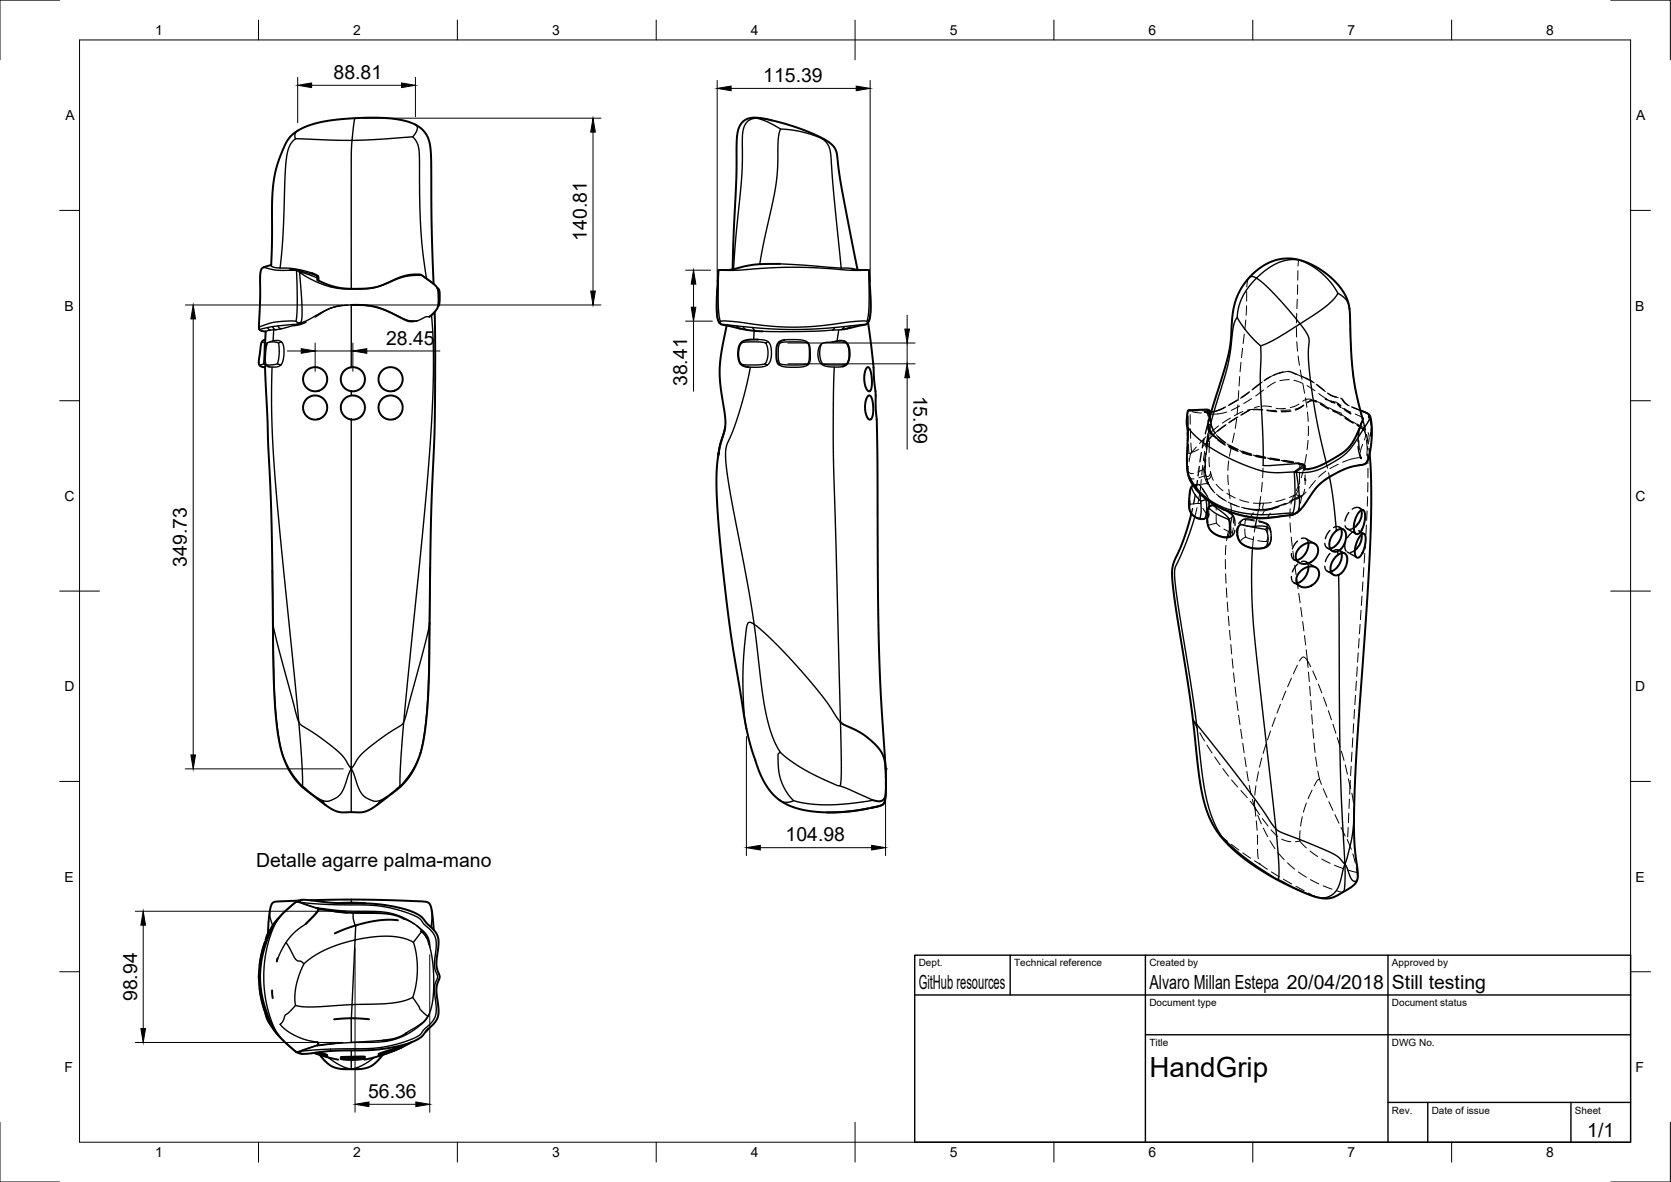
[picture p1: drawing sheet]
<svg xmlns="http://www.w3.org/2000/svg" width="420mm" height="297mm" viewBox="0 0 420 297" stroke-linecap="round" stroke-linejoin="round" font-family="sans-serif">
<!-- layer: Visible Narrow -->
<g fill="none" stroke="#000" stroke-width=".35">
<path d="M74.3 34.9l-.9 .8-.6 1.1-.8 3.3-.9 19.2-.7 8.1M74.3 34.9l14.2 .4M74.9 32.8l-.7 .9 .1 1.2M88.5 35.3l6.4-.3 8.9-.6 1 1.3 .4 1.2 .2 1.8 .2 12.3 .3 8.1 1.3 10.9M88.5 35.3l-.2 4.2v33.1M89.3 29.7l-.8 5.6M104.5 31.3l.4 .5v.7l-.4 .9-.7 1M189.5 29.6l.8 .1-1.4 .2-1 .7-.7 1.1-.4 1.5-.3 11.2-2.1 23.3M193.7 30.2l-3.4-.5 2.8 1 3.2 1.7 2.6 .2 2.6 .5 2.8 .8 2.4 1M196.3 32.4l-.4 1-.2 1.6-.2 7.5-.5 4.5-4 19.4M206.7 34.9h.4M206.7 34.9l1.5 1.5 .6 2 .8 9.8 1.9 19.2"/>
<path d="M66.3 67.2l3.1 .7h4.9l.2 .2M68.2 66.7l.6 .5 1.6 .2M70.4 67.4l3.8 .2 4.3 1M74.5 68.1l.7 .2M74.5 68.1l.2 8.3-.3 4.3 .5 .4h.6M74.5 67.9l.5 .1M75.2 68.3l-.2-.3 4.6 1.2 .2 .7M75.2 68.3l4.2 1.4 .4 .2 .1 .5-.1-.5M79.7 69.3l.3 .2M80.1 69.8l-.3 .1M83.4 77.4l-1.5 .7-2.7 1.6M83.9 77.2l-.5 .2"/>
<path d="M83.9 77.2l3.6-.5 5.8 .2 3.2 .9 5.8 2.6 2.6 .2M87.4 76.7l-3.5 .5M88.3 76.6v15.7M108.5 79.2l.4 6.4 .1 7.4-.2 7.9-.6 10-1.6 20-5.1 50.6-.6 .7-4.4 2.9-4.8 3.7-1.7 1.7-1.7 2.7M108.9 78.9l-.9 .7h-1l-2.1 1M109.1 71.4l-3-2.1-1.9-.1-3.3 .6-4.9 1.9-2.2 .6-3.2 .3h-4.8l-2.7-.5-2.7-.9-3.1-1.5-2.1-1.4 .8 9.5-.1 2.4-.4 .9 1.7-.6 4.1-2.2 2.1-.9M110 72.4h.1M180.3 72.9v5.8l.2 1.5 .4 .9M180.7 68.1l-.1 8 .2 2.8 .3 1.8-.2 .4M196.1 66.3l15.4 1.1M211.5 67.4l2.6 .1M218.4 67.9h-4.4l-8.7-.6-6.2-.1-6 .1-8 .6h-4.3l-.2 .2"/>
<path d="M218.5 67.9v.2M218.5 68.1v8.3l-.2 2.7-.3 1.6 .2 .4M218.8 72.9l.1 5.7-.3 1.6-.4 .9M311.1 79.8l-.6 .9-.4 1.4-.8 6.5-.7 3.8-4.5 15.3M314.1 69.8l.7-.3 1.1 .4 3-2.5 3-1.6 2.4-.5h2.2l2.8 1.2 2.9 2.1 2.5 2.5 1.7 2.6M326.7 65.3v.1M339.3 77.7l-.2-1.2-.4-.9-.7-.8-1.1-.8a.41 .41 0 0 0-.4-.2 .41 .41 0 0 0-.3 .3l-1.2 1.5-1.7 1.5-6.4 4.3M65.8 85.9l.7 .3-.2 5.2M66.3 91.4l-1.1 .3M66.3 91.4l.4 .2M66.7 91.6l-.1 .6M66.7 86.1l-.2 .1"/>
<path d="M66.7 91.1v.5M66.7 85.9v3.6M67.3 82.3l-2.1 .5M67.9 83l-1.1 .3M67.9 85.9l-.7 .3M67.9 85.9l1.7-.4 1.2 .4M67.9 85.9l1.3 .1 .8 .2 .2 2.7-.5 2.5M68.4 92.2l-.1 12.8 .7 13.5 1.5 16.7 4.5 44.8a2.21 2.21 0 0 0 .4 1.9l5 3.4 4.5 3.4 1.6 1.7 1.8 2.8v-87.8M68.8 82.9l-.1 2.8M69.4 82.9l-1.5 .1M69.4 82.9l-.7-.5a.5 .5 0 0 0-.9-.2h-.1a.28 .28 0 0 0-.3 .3 .28 .28 0 0 0 .2 .3l.3 .2M69.7 91.4l-1.2 .3h-1.6"/>
<path d="M69.7 91.4l.9 .3M69.9 81.9l-1.3 .2M70.6 91.7l-1 .5h-1.9M70.8 85.9l.5 1 .1 1.7-.2 1.9-.6 1.2M70.8 85.9l-.8 .3M70.9 82.6l-1.5 .3M74 81.8l-3.1 .8M74.4 80.7h-2.1l-3.4 .3-3.8 1.2M75.5 81.1l-1.1 .4-3.8 .3a.38 .38 0 0 0-.6 .2 .38 .38 0 0 0 .4 .5l.5 .1M76.9 80.9l-1.4 .2M88.3 98.3v1.1M104.9 80.6l-1 .2"/>
<path d="M180.9 81.1h.1M180.9 81.1l.6 .4 3.8 .4 .8 .7M181.1 80.7l3.8 .1 9.2 1.2 5.2 .2 5.5-.2 9.4-1.2 3.8-.1M185.3 81.9l1.5 .2M186.3 91.4l.8 .3h1.5h2.4l1.4-.3M186.5 86.2l.9-.2 1.7-.1 2.1 .1 1.3 .2M186.5 86l-.6 1.3-.2 1.5 .2 1.6 .5 1.2M186.8 82.1l.5 .5 .5 .3M186.8 82.1l2.4 .2 .5 .7 .7 .2M188.7 92.3l-1.2 5.3-1.5 5.4-1.5 4.7-1.8 4.3-.3 2.5 .3 3.4 .7 4.7 4.5 23.5 1.7 10.8 4.9 4.3 6.8 7.2 5.8 6.9 4.2 6.2M189.2 82.3l10.4 .5 10.3-.5M189.6 83.1l-.1 2.2"/>
<path d="M190.6 85.3l2.1 .3 .6 .5 .4 .6 .3 1.4-.1 1.7-.3 1.2-.6 .7M192.4 91.4l.6 .3M193 91.7l-1.7 .5h-3.2M193.2 85.9l-.5 .2a.3 .3 0 0 0-.2 .2 .3 .3 0 0 0 .3 .3l.3 1.3v1.2l-.3 1.4-.4 .9M195.7 91.5l.2 .2M195.9 85.9l.2 .3-.3 .9-.1 1.5v1.8l.4 1-.2 .3M196.1 86.2l1.2-.2 2.2-.1 2.3 .1 1.3 .2M196.1 91.4l3.1 .3h2.6l1.3-.3M197.2 85.4h4.1l1.2 .3 .7 .4M203.1 91.4l.1 .2M203.2 86.1l.3 1.4v2l-.1 1.2-.3 .7M203.2 86.1l.4 1.1 .2 2.3-.1 1.3-.5 .8"/>
<path d="M203.2 91.6l-1.1 .5-1.9 .2-2.8-.1-1.5-.5M206.5 86.5l-.3 1-.1 1.2 .1 1.3 .4 1.1a.25 .25 0 0 1 .2 .2 .25 .25 0 0 1-.2 .3M206.6 91.6l.8 .4 1.3 .2 3.2-.1M206.8 91.4l3.2 .3h2l.9-.3M209.3 85.9l2.4 .1 1.1 .2M209.4 83l-7.6 .3h-10M209.8 92.2l-.3 8.3 .1 14.5 1.7 66.5M210.9 82.9l-.4 2.8M211.5 82.9l.5-.4a.24 .24 0 0 0 .2-.4 .24 .24 0 0 0-.4 0l-1.9 .2-.5 .7M211.5 82.9l-2.1 .1M212.1 82.8l-.6 .1M212.3 85.7l-1.1-.1-3.7 .5-1.1 .5-.6 1.1-.1 1.6 .2 1.4 .7 .9"/>
<path d="M212.7 86l.6 1.2 .2 1.5-.1 1.7-.5 1M212.9 91.4l-.1 .2M213.8 81.9l-1.5 .2M218.2 81.1h.1M218.2 81.1l-.6 .4-3.8 .4-.8 .7M317 86.9l-.1 9.5 .7 13.9v6.7l8.9-.5M326.9 81.4l-5.8-6.8-4.4-4.2a.82 .82 0 0 0-.8-.4 .82 .82 0 0 0-.7 .7l-1.8 2.1-1.2 2.2-.8 2.4-.3 2.4 2.6 3.7 3.3 3.4M326.9 81.4l-6.2 3.8-3.7 1.7M326.9 81.4l1.6 2.2 .6 1.5-.1 5.3 .8 7.1 1.4 9 2.3 9.8M298.5 117.8l.3 1.2 .6 1.5 2.3 3 2.6 2.3 3.2 1.7 3.7 1.2 4.2 .6h3.1l6.5-.4M299.1 103.1l-.4 .2-.3 2.2 .2 1.3 .4 1 2.7 2.8 4.2 2.8 5.6 2.9 5.8 2 3.4 .5 4.7-.2M299.1 103.1h.1"/>
<path d="M301.3 103l-2.2 .1M303.9 105.8l-.1 .9 .3 1M304.1 107.7l1 1.7M304.1 103.2l.2 1.2M304.3 104h.1M325.7 118.4l-.3 .3M325.9 118.6l-.5 .1 .2 7-.2 2-.4 1.2 .5 .2 .4-.2M326.7 116.5l.5 .1M327.8 116.8v.1M328 117.4v.3M328 117.4l-2.1 1.2M328 117.4l.1 .4"/>
<path d="M328 117.4l-.2-.5-2 1.4 .1 .3M328 117.2v.2M334.3 119.9l.9 5.6 .8 7.9M342 103.1l2.1 1 .2 1.3-3.8 6-1.9 2.4-2.7 2-4.3 2.2-3.1 .7-1.5 .1-1.1-.2 .6 3.7 .2 3.8-.2 1.9-.6 .9M342.5 104.9l.3 .4-1 2.4M342.6 105.3l-.7 2.3M343.4 116.4l-1.7 .5M299.2 120.5l.5 1M299.6 122.4l-.1 .2M299.6 122.4l.7 1.6 1.6 2M299.7 121.4l1 1.5 1.4 1.5 3.4 2.5 4.1 1.8 4.7 1.1M299.7 129.3l1 .7 .9 .3"/>
<path d="M300 122l-.4 .4M300.4 129.9l-2.1 6.3-2.8 6.4-.2 1.2 .1 2 .9 6.9 4 24.8 2.6 21 .8 3.5 .9 3 1.2 2.9 1.3 2.2M301.6 130.3l1.1 .1M301.9 126l.1 2.6-.4 1.7M302.7 130.4h-.1M303.1 125.3l.3 1.3v1.8l-.3 1.5-.4 .5M303.2 125.5l-1.3 .5M304 127.7l-.4 .9v2.6M304 127.7l1.9 1.5 3 1.4M304.2 133.1l.9 .8 1.1 .6 1.4 .4h1.1M304.6 127l.7 .3 1.9 1.3 1.8 1.8 .4 1.1 .1 2-.1 1-.3 .5M304.6 127l-.5 .3-.1 .4"/>
<path d="M308.7 134.9l.4 .1M308.9 130.6l.2 1v1.5l-.1 1.2-.3 .6M309.1 130.5l-.2 .1M309.1 135h-.2M311.1 134.6v-1.8l.2-.5 .4-.4 2.6 .4h3.8l.9 .5 .5 .9 .1 1.7-.3 1.2M311.8 131.9l-.5 .9-.1 1.1 .2 1.3 .4 .9M312 136.3l1.1 .9 1.7 .5 1.8 .1 1.5-.3M314.2 130l.1-.2 2.6 .3M314.3 132.3l3.9 .8M314.9 137.8l-.2 8.9 .5 10.5 5.4 49.2a3 3 0 0 0 .5 2.2l1.3 .7 6.8 2.6 5.8 2.5 1.6 1.1 1.6 1.7-.9-15.5-.3-10.4-.4-46.8M316 130.2l-.4 2.1M316.9 130.1l-.1 .2"/>
<path d="M318.2 133.1l.5 1 .2 1.3-.3 1.3-.5 .8M318.4 137.5h-.3M318.6 132.5l-.4 .6M318.9 130l-2 .1M325.9 128.9l-1.1 .5-5.9 .6-.1 .2M326 128.9h-.1M326.2 128.8l-.3 .1M336.4 138.5v.9M68.5 143.5l.4 27.8 .3 6.7 .7 5.8 .8 4.6 1 2.8 1.8 3.2 2.5 3.1v-4.9l-.9-11.1-4.9-18.1-1.6-6.8M108.2 142.7l-.2 14.2v-.3M70.9 189.1v.1M76 197.5l2.3 2 2.5 1.6"/>
<path d="M88.3 193.2l.7 1.4 1.1 3.3 .7 1.4 1 1 1.8 .9 1 .2 1.3-.4 2.4-1.6 2.3-1.9 .1-6 .8-10 4.8-17.4 1.7-7.2-.4 18.4-.5 6.1-.7 5-.8 3-1.2 3-1.9 3-1.6 1.9-.3 .1M88.3 193.2v10.9M88.3 193.2l-.6 1.3-1.3 3.7-1 1.7-1.1 .7-1.6 .7h-.9l-1-.2 1 1.2M105.8 189.1v.1M187.7 183.1l-.5-2.9-.2-3.1-.2-9.2 .9-9.8 .3-1.4 .5-.3 1.1 .5 2 16.7 1.3 7.1 1.5 4.8 1.8 3.6-.5 .3-.1 .5 .1 3 .3 2.1 1.4 3.3 1 1.7 1.1 1.2M211.2 197.5l8.2 3.6-5.3 .8-5.3 .4-4.5-.2-4-.7a1.85 1.85 0 0 0-1.7 .1l-1.4 .1-1.1-.5M211.3 181.5l.2 12.2-.3 3.8-1.2-.3-7.2-3.5-3.8-2.4-2.8-2.2M300 181l4.1 4.9 7.9 10.2 4.5 6 4 5.9a1.65 1.65 0 0 1 .4 1.5l.7 8.1v2.3l-.2 1.1-.8-.3-2.7-1.8-4.6-3.2-3.6-2.9-2.6-2.7M95.8 201.1l-.9 1.2M307.1 210.1h-.2M338.2 217.2l1.7 3.9 .7 .4 .7-.4M338.2 217.2l-.1 5.2-.1 1.2-.3 .6"/>
<path d="M338.2 217.2l-1.4 5.1-1.1 1.9-1.1 .9-1.2 .5h-1.2l-1.7-.3M340.5 204.7l-.6 6-1.2 4.9-.5 1.6M67.9 228.6v1.7l.7 2.3M68.2 233.1l-1.9 4.5-1 4.9M71.9 236.9l2.5 4.2 .5 .4 .8 .1 .7 .6M71.9 236.9l-1.3 2.2-1 2.4M74.5 226.6h.1M74.5 226.6l-3.7 3.4-1.2 1.5-.9 1.7-1 2.9-.8 2.9-.4 3.2-.2 3.3 .2 3.2 .4 3.2 .8 3 1 2.9 .8 1.6 1.3 1.6 3.7 3.4M74.6 226.6l.4 .1M74.8 226.5l.4 .1M75.2 226.6l4.6 1.6 6.6 .7 8.2 .2 3.1 .3 3.3 1 3.2 1.8M75.2 226.6l-.2 .1 4.8 1.5"/>
<path d="M75.9 226.1l-.7 .5 5.8 .6 11.3 .2 3.7 .4 4.8 1.1 4.2 1.6 .7 .5 1 1.3 1.8 1.7 1 1.6 .2 2-.5 5.1 .8 2.8-.8 2.8 .5 5.1-.2 2-1 1.6-1.9 1.7-.9 1.2-.7 .6-4.3 1.6-4.8 1.1-3.6 .3-11.1 .2-6 .6 .7 .5M76.7 232.3l-2.7 2.1-2.1 2.5M76.9 232.2l-.2 .1M79.7 228.3l.3 .3-.3 .6-3 3.1M79.8 228.2l.4 .1-.2 .1M79.8 228.2l.2 .1M88.3 226.1v.8M88.4 226.9l.1 .1M88.8 229.4l.1 1.6 .5 1.6M89.4 232.6l-.1 3.6 4.5-.7 4.2-.2 3.5 .5 2.5 1 .7 3.3 .2 3.6-.3 3.7-.8 3.2M101.6 230.9l2.6 1.3M104.2 232.2l.6 .5"/>
<path d="M104.8 232.7l1.8 1.4 .8 1 .5 1.3 .2 1.5M104.8 232.7l1.2 1.1 1 1.5M107 235.3l-1.3-1.4 .1 .5-1.8 2.4M107 235.3l.2 .2M107.9 237.3l.2 .6M108.1 237.9l.8 4.5 .2 5.6-.4 4.3-1 2.9M108.6 228.9l-.2 4.1M321.4 221l4.9 2.5 4.2 1.8M330.5 225.3h.1M65.3 248.5l1 4.9 1.9 4.5M88.5 252.5l-.2 3.4v6.1M88.5 252.5l-10 .6-2.4-.1-1.8-.3-1.6 1.7-1 .7-.5 1.4-.5 .7a.33 .33 0 0 0-.2 .3 .33 .33 0 0 0 .3 .3l1.7 1.5 2.2 1.2 2.4 .9 2.7 .5"/>
<path d="M88.5 252.5l9.9-.4 2.9-.5 2.1-.7a.41 .41 0 0 1 .4-.2 .41 .41 0 0 1 .3 .4l1.6 2.5 1.9 1.8M88.5 252.5l.8-16.3-4 1.1-3.4 1.4-3.1 1.7-2.4 1.8-1.2 2.8-.7 2.7-.4 2.7 .2 2.3M107.6 255.4l-1.6 1.8-3.9 2.5M107.7 255.2l-1 1.5-2.2 1.9-2.1 1.3-2.6 1.1-1.9 .5-2 .3-7.6 .2M107.7 255.2l-.1 .2M74.5 264.4h.1M75 264.3l-.4 .1M75.2 264.3l-.4 .1M79.8 262.7l-4.8 1.6h.2M79.8 261.9l.2 .5-.3 .3M79.8 261.9h.1M80 262.6l-.2 .1"/>
<path d="M82.5 265.7l3.3 2.1 1.5 .6 1 .2v-2.2M84.1 262.3l-4.3 .4-4.6 1.6M84.1 262.3l-4.3 .4M85.7 268.6l2.6 .1M88.3 262l-4.2 .3M88.3 262h.1M88.3 266v.1M88.3 264v1.6M94.1 265.7l-3.1 2.1-1.6 .6-1.1 .2h2.6M96.4 261.4l-8.1 .6"/>
</g>
<!-- layer: Visible -->
<g fill="none" stroke="#000" stroke-width=".5">
<path d="M193.7 30.2l5.6 1.5 5.2 2 3.6 1.8 1.1 .9 .7 .9 .5 1.3 1.2 8.4 4 20.8M194 30.2l-3.4-.6-2.4 .2-.9 .4-.8 .6-.5 .9-.4 1.1-.4 2.7-.1 9.4-.9 22.8M68.2 66.7l.2-16.2 .4-4.9 .5-2.8 .9-2.8 1.5-3.7 1.1-1.7 1.4-1.3 2-1.2 2.4-.9 2.9-.7 3.8-.5 4.9-.3 4.6-.1 3.8 .2 3.9 .7 2.6 1.2 1.9 1.8 1 2.2 .4 4.2 .1 16.8 .5 14.7M68.2 66.6l-2.2 .8-.4 .5-.2 1.1-.3 13.4 .4 .6 1.3 .3-.1 2.6M72.9 67.9h1.6l1.1 .2M78.5 68.6l1.4 .8M79.7 69.3l.4 .3v.9M79.8 70.3l2.7 1.3 2.8 .7 2.5 .3 3.9-.1 3.5-.5 4.9-2.1 1.9-.6 1.9-.3h1.9l3.5 2.5 .5 .7 .3 .7 .2 2.5-.2 1.7-.7 1.2-1.4 1.3M79.9 70.4h.1M88.3 76.6l3.5 .1 2.9 .5 2.8 1 4.7 2.3 1.7 .3M109.3 78.4v27.2l-1 26.4-.4 36.7-.4 8.4-.7 6.7-.6 3.7-.9 2.9-1.1 2.7-1.6 2.5-2 2.2-5 3.9-2.4 1.7-1.7 .6-5.3 .2-1.8-.4-2.3-1.3-5.1-3.9-2.3-2.1-1.8-2.6-1.5-3.1-1-3.4-.9-6.2-.6-8.3-.7-43.7-1.6-37M110 72.4l.4 .4 .1 1v2.2l-.4 1"/>
<path d="M196.1 66.3l-6.2 .2-6.1 1.3-3.2 .1-.4 9.5 .2 2.4 .4 1.2 .8 .6 4.8 1 2.6 .5 2.8 .2M214.1 67.5l1.7 .3 2.7 .1 .4 9.8-.2 2.2-.5 1.2M66.7 85.4l-.7 .3-.3 .6-.6 4.7 .3 .9 1.2 .4M67.2 86.2l-.4 1.5-.1 3.2 .2 .8 .8 .5M76.9 80.9l-1.5 .6-1.4 .3M182.7 81.8l-1.3 6.9-.5 4.5 .2 3.4 1.2 7.7 .1 2.6-.3 1.5-1.1 3.6-.3 2M190.6 85.3l-2.2 .1-1.2 .2-.8 .5-.5 .9-.3 2 .3 1.9 .8 .9 1.4 .4M197.2 85.4l-1.3 .5-.6 1-.1 3.2 .5 1.4M212.3 85.7l.6 .5 .5 .8 .2 2.4-.5 1.9-.5 .5-.7 .3M218 92.4l.3-.1 .4 .4 .5 2v2.6l-.3 .7-.3 .3-.4-.1-.4-.6-.5-1.8 .1-2zM218.2 99.6l.4-.2 .4 .3 .5 2.1-.1 2.6-.2 .8-.4 .3-.4-.2-.4-.5-.5-1.8 .1-2zM218.2 81.1l-.6 .5-5.5 1.2"/>
<path d="M218.3 81.1l1.4 11.2 .7 13.1 .6 56.3 .4 11 1.3 20.8 .1 3.8M180.7 113.8l-.5 5.2 .1 6.8 .8 10.4 1.5 14.2 1.5 11 3.2 19.9 1.2 5.3 1.4 4.4M182.3 107.3l-1.2 4.6-.5 2.7M304 108.1l1.9 2M304.3 103.5l-.2-.4-.6-.2-4.7 .3-.4 2.7 .3 3.2M304.3 103.5v.8M304.5 103.5l-.2 .1M326.5 116.5l1.5 .5M327.2 116.6l.7 .3 .1 .3M341.9 107.5l-2 3.9-1 1.3-1.2 1-3.2 2-2.8 1.4-2.4 .7-1 .1-.3-.2M342 103.1l2.3 1.1 .3 .7 .2 1.2M342.6 105.3l-1.4-5.8-.9-4.5-.5-6.2-.4-10.9-.4-1.7-.6-1.7-1-1.8-1.6-1.8-1.7-1.7-2-1.4-2.2-1.3-2.2-.9-2-.5-2-.2-1.9 .2-1.7 .5-1.6 .7-1.6 1-1.6 1.3-1.6 1.6-1.2 1.6-1.1 1.9-.8 2.1-.5 2.3-.7 7.9-.5 3.2-5 16.6"/>
<path d="M344.2 104.8l.4 .8 .3 1v3.7l-.6 4-.4 1.4-.5 .7-.6 .3-2.6 .5-1.9 .6-2.6 1.3-2.7 1.6-2.2 2.1-3.6 5.1-1.6 1.2-.9 .3-5.9 .8-2.2 .1-2-.3-2.9-.6-2.7-.8-2.3-1.1-2-1.1-1.8-1.3-1.5-1.4-1.9-2.6-.9-2.2-.2-3.1 .2-7.2M344.4 114.1l.3 4.2 .1 5.6-.3 14.1-.9 15.4-2.4 34.1-.7 14.4v9.5l.9 9-.4 1.2-.9 1.1-3.5 2.1-1.6 .8-1.3 .2-1.6-.1-3.7-1.2-7-3.3-6.2-3.7-4.3-3.3-3.4-3.3-2.3-3.3-1.6-3.5-1.1-3.4-.8-4.6-2.3-19.3-3.8-24.2-.9-7.4v-1.9l.4-1.7 2.5-6.1 2-6.4M300 122l-.5 .5-.3 1-.3 3.1 .2 1.6 .5 .9 .9 .8 1 .5h1.1M304.6 127l-.7 .5-.3 .9v2.8l.4 1.5 .8 1 1.2 .8 1.5 .5h1.4M311.1 134.6l.4 1.1 .6 .8 .9 .6 1.4 .6 1.5 .2 1.6-.1 1-.4 .8-.8M326.8 137.6l.9-.7 1-.4 .9-.1 .8 .1 .6 .5 .4 .7v.9l-.2 .9-.7 1.1-1.1 .8-1.3 .3-1.1-.2-.9-.6-.3-1 .3-1.2zM329 136.4a4.3 4.3 0 0 1-2.9 4.4M335.6 133.8l1-.8h.9l.7 .5 .3 1.1-.3 1.5-.6 1.3-.8 .9-1.1 .4-.5-.2-.5-.3-.5-1.3 .4-1.6zM335.9 139.9l1.1-.8 .9-.1 .6 .5 .3 1.1-.3 1.4-.7 1.4-.9 .9-1 .3-.5-.1-.5-.4-.4-1.2 .4-1.6zM337.2 132.9a4.1 4.1 0 0 1-2.7 5M337.3 139a4.3 4.3 0 0 1-2.6 4.6M341.9 128.5l.6-.3 .5 .2 .2 .8v1.4l-.8 2.6-.6 .8-.6 .2-.4-.2-.3-.5-.1-1.6 .5-1.9z"/>
<path d="M342.2 134.4l.6-.3 .4 .3 .2 .9-.1 1.3-.9 2.6-.5 .7-.6 .2-.3-.2-.3-.5v-1.6l.6-1.9zM342.3 128.2a4.3 4.3 0 0 1-1.9 4.5M342.4 134.3a4.5 4.5 0 0 1-1.7 4M326.9 143.6l1.7-1.1 1-.2 .8 .1 .7 .3 .4 .6 .2 .8-.1 .8-.7 1.3-1 .9-1.4 .5-1.2-.1-.9-.6-.5-1 .2-1.1zM329 142.4a4.4 4.4 0 0 1-2.9 4.2M189.9 191l1.1 3 1.1 2.4 1.3 2 1.4 1.6 1.6 1.4 1.9 1 2.3 .8 2.6 .6 4 .3h4.7l4.5-.6 5.1-1.1 .7-.5 .4-1.1 .2-4.5M211.3 181.5l.9 .6 3.8 1.8 2 1.4 2.7 2.4 1.4 2.2 .4 1.5 .2 1.9v4.8l-.1 2-.4 .7-.7 .5-.8 .1-1.3-.3M218.3 203.2l-5.2 .8-5.2 .2M222.3 201.8l-.8 .6-2.5 .6M66.6 236.7l-.9 3-.5 3.1-.1 3.3 .3 3.2 .7 3.3 1.1 3.2 1.3 2.5 1.5 1.9M67.9 233.7l-.7 1.2-.4 1.3M70.2 230.6l-2 2.5"/>
<path d="M74.5 226.6h.1M74.6 226.6l.9-.4 1-.1 7 .8 11.8 .4 5.8 1 3.7 1.4 1.3 .8 1.3 1.6 1.6 1.5 1 1.7 .3 1.9-.6 5.3 .9 3-.9 3 .6 5.3-.3 1.9-.7 1.3-1.9 1.9-1.2 1.4-1.5 1.1-1.8 .7-2.2 .7-5.8 .9-11.2 .4-7.1 .7h-1.1l-.9-.4M74.6 226.6l-3.9 3.4-1.2 1.5-1 1.7-1.4 3.2-.9 3-.6 3-.2 3.1 .2 2.9 .5 2.8 .9 2.9 1.3 3.3 .9 1.8 1.1 1.4 4.3 3.8M74.8 226.5l-.3 .1M75.1 226.3l-5.6 .3-1 .3-.4 .9-.3 1.7-.4 5M78 226.2l14.7-.1 14.5 .6 .8 .4 .4 .9 .7 5.7M80 228.3v.4l-.3 .6-2.8 2.9M80.1 228.6l7.2 .7M83.3 228.9l4.5 .5 9.5 .2 2.3 .5 2 .8M85.3 227l3.4-.1 3.2 .1M100.1 231.3l-3.3-.1-3.9 .5-4.5 1.2-4.2 1.7M107.2 235.5l.7 1.8"/>
<path d="M65.1 244.7v1.6M66.8 254.7l.4 1.5 .9 1.4M68.4 248.9l.2 1.9M69.8 240.8l-.2 .8M92.8 256.1l-4.5-.2-4.3 .3M102.1 259.7l-1 .6-1.5 .6-3.2 .5M107.8 258.5l-.7 .7M74.5 264.4h.1M74.5 264.4h.3M79 264.6l3.1 1 3 .7M79.4 264.6l2.9 .9-3.2-.9M79.9 261.9l.2 .5-.1 .2"/>
<path d="M80.2 264.4l2.1 .7-2.8-.6M85.7 266.1l6.1-.1-3 .4zM85.7 265.7l6.1-.1-1.2 .3-2 .1h-1.8zM95.2 265.3l6-2.2-3.2 1.4zM95.2 264.9l6-2-3.3 1.4zM96.2 265.1l-1.5 1.8-1.5 1-1.6 .6-2.1 .2-3.5-.1-2.1-.4-1.6-1-1.9-2.1M103.4 261.9l-2.6 1.4-3.3 1.3-3.1 1.1-2.8 .6"/>
<circle cx="79.2" cy="95.3" r="3"/>
<circle cx="88.7" cy="95.3" r="3"/>
<circle cx="98.2" cy="95.3" r="3"/>
<circle cx="79.2" cy="102.4" r="3"/>
<circle cx="88.7" cy="102.4" r="3"/>
<circle cx="98.2" cy="102.4" r="3"/>
</g>
<circle cx="222.7" cy="193.2" r=".25" fill="#000"/>
<!-- layer: Hidden Narrow -->
<g fill="none" stroke="#000" stroke-width=".25">
<path d="M313.4 76.9l-.1 2.3M313.5 73.3v2.4M314.1 69.8l-.4 .8-.2 1.5M326 78.7v2.4M326.2 75.2l-.1 2.4M326.3 71.6l-.1 2.4M326.3 68v2.4M326.7 65.3l-.3 1.5M339.4 78.8l.1 2.4M311.5 98.2l-.2 2.4M311.7 94.6l-.1 2.4M312 91.1l-.2 2.3"/>
<path d="M312.4 87.5l-.2 2.4M312.9 84l-.3 2.3M313.2 80.4l-.2 2.4M313.9 98.7l-2 1.4M317.4 96l-2.6 2M317.7 98l-2 1.5M320.5 94.2l-2.1 1.1M320.7 96l-2 1.3M323.9 93.4l-2.3 .4M324.2 95.4l-2.4 .3M325.1 93.7l2.2 .9M325.3 95.6l2.3 .8"/>
<path d="M326 82.3v2.4M326.1 85.9l.2 2.4M326.4 89.4l.3 2.4M326.9 93l.5 2.3M327.6 96.5l.4 2.3M328.2 100l.4 2.3M328.4 95.1l2.1 1.1M328.6 96.9l2 1.3M331.4 96.9l1.9 1.5M331.6 98.9l1.9 1.4M334.2 99.1l2.3 .8M339.5 82.4l.1 2.3"/>
<path d="M339.6 85.9l.1 2.4M339.8 89.5l.2 2.4M340.1 93.1l.3 2.3M340.6 96.6l.4 2.3M298.7 115.2l-.2 2.6M298.7 103.3v.1M298.7 103.2v.1M298.7 118.4l.6 .5 .8 .1M298.7 118.4l.2 1.3M298.7 104.6l.1 2.4M298.8 108.1v2.4M298.8 117.2l-.1 1.2"/>
<path d="M298.8 111.7l.1 2.2 .3 .1 .4-.3M298.9 119.7l.3 .8M298.9 119.7l.5 .5 .9 .1M298.9 113.9v.1M299.1 103.1l.1 .2M299.2 103.3h-.5M299.3 104.2v2.4M299.3 107.8l.1 2.4M299.4 111.3l.2 2.4M299.6 113.7l-.6 2.3M299.7 103.4l2.4 .4M300.8 112.3l-1.2 1.4"/>
<path d="M301.2 103.2l-2 .1M301.3 103l2.2-.1 .1 .5M301.4 112.9l-1.8 .8M302.4 103.3l1.2 .1M302.4 117l-.2 2.3M302.7 117.9l-1.5 .7M302.7 117.9l.1 1.8 .5 1.2 .5 .8-.6-.2-1.1 .2M302.7 117.4v.5M302.8 119.7l-1.4 .4M302.9 113.4l-.3 2.4M303 117.1l.3 2.9-.6-2.1zM303.1 113.8l-.3 2.4"/>
<path d="M303.2 115.5l-.1 2.1M303.2 114.3l-.2 2.8M303.3 109.7l-1.7 1.7M303.3 120l.7 1.8-.2-.1zM303.5 102.9l.6 .3M303.6 103.4l.2 1.4M303.6 103.4l.1 .4 .6 .2M303.6 103.4l.4-.1 .3 .5v-.3M303.6 111.2l-.2 1.9M303.6 111.2v.1M303.6 109.9l-.5 2.3M303.6 111.3l-.3 3"/>
<path d="M303.6 111.3l.5 .5-.1 1.9M303.6 111v.2M303.6 111l-.3 1.6M303.6 111l-1.3 1.2M303.9 109.7l-.3 1.3M303.9 106v.7M303.9 106.7v1.8M303.9 106.7h.1M304 114.9l.1 2.4M304.1 107.7l-.2 1M304.2 110.8l-.1 1M304.3 107.2l-.1 2.4"/>
<path d="M304.3 103.8v2.2M304.3 104.4v.4M304.3 118.5l.1 .3M304.4 109.9l-.8 1.1M304.4 106l.8 2.3M304.6 119.4l-.5 .8-.5 .2v.4M304.6 119.4l-.2-.6-.4 .8-.7 .4M304.6 119.4l.5 1.3M305.3 103.4l-2 .4M305.8 109.3l1.8 1.6M306.3 108.2l-1.1 .9M306.4 107l-2.3 1.9"/>
<path d="M307.8 102.5l-2.2 .9M308.3 106.7l-1.9 1.4M308.5 103.5l-2.1 .5h-2M308.5 111.6l2.1 1.1M308.7 119.4l.2 2.4M309 115.8l-.3 2.4M309.4 105.1l-2.1 1.2M309.6 112.3l-.5 2.4M310.4 108.8l-.5 2.4M310.9 100.7l-2.1 1.2M310.9 105.3l-.3 2.4M311.2 101.8l-.1 2.3"/>
<path d="M311.3 104.8l-2 1.2M311.7 102l-2.1 1.1M311.7 113.2l2.2 .8M312.5 103.4l-2.1 1.1M314.4 103l-2.1 1.2M314.7 100.2l-2 1.2M315.1 114.3l2.3 .6M316.7 102.1l-1.3 .4M317.3 102.9h-2l-1.6 .2M317.4 102.1l2.3 .1M317.6 117.6l-.1 2.4M318.5 103l2.4 .1"/>
<path d="M318.6 115.1l2.3 .4M320.9 102.6h2.3M322.1 115.7l2.3 .4M324.5 103l-2.4 .1M325.6 116.3l1.3 .3M326.6 101.5l-2.2 .9M326.8 118.7v2.4M326.8 116.8l.1-.2 .9 .2M327.8 101.8l-2.2 1M327.8 117.7l-.6 2.3M327.9 116.9h.1M328 117.7l.1 .5"/>
<path d="M328 117.2l-.7-.3a.36 .36 0 0 0-.5 0 .36 .36 0 0 0 0 .5v.1M328.1 117.8l.4 .2h.8M328.1 119.3l.1 1.4M328.5 114.2l-.4 2.4M328.7 103.5l.2 2.4M328.9 110.7l-.2 2.3M329 107.1v2.4M329.8 100.4l-1.2-.1-1 .5M330.9 100.8l2.1 1.1M331 100.7l-1.1-.1-1.2 .5M331.3 117.3l-1.2 .5M332 101.2l2 1.3"/>
<path d="M333.4 118.4l-1.8 1.5M333.5 116.3l.3 1.3M334.1 118.8l.2 1.1M334.1 102.4l2.1 1.1M334.4 115.7l-2.1 1.2M334.6 100.8l1.5 .3 .5 .7M334.9 119.4l-2 1.3M335.1 103.1l2.2 .8M336.5 116.7l-2.1 1.1M337.2 104.1l2 1.3M337.5 100.5l.7 .8 1.1 .7M337.5 113.9l-2 1.2"/>
<path d="M337.5 102.6l2.2 1M338.1 117.8l-2.1 1M338.2 104.7l2 1.3M340.2 106.1l2 1.3M340.3 102.5l1.7 .6M340.7 110.1l-1 1.7-1.3 1.4M340.8 104.1l1.7 .8M341.2 106.6l2 1.2M341.3 100.1l.5 2.3M341.7 116.9l-2.4 .5M341.8 107.7l-.6 1.4M342 115l-2.3 .4-2.1 .8"/>
<path d="M342.1 103.6l.6 2.3M342.6 111.7l-.6 2.2M342.9 107l.5 2.4M343 108.3l.3 1-.2 1.3M343.6 110.6l.2 2.3M343.7 115.8l-.3 .6M343.9 114.1v2.4M343.9 112.2l-.2 2.4M344 117.7v2.4M344 108.7l.3 1-.1 1.4M299.2 125.6l.1 1.1M299.3 126.7l-.1 1.5"/>
<path d="M299.5 122.6l-.3 1.8M299.7 121.5l.5 .3 .8 .1M299.7 129.2v.1M300 122l1.3-.2 .6 .4M301 127.6l-.6 2.3M301.6 124.1l-.4 2.3M301.9 122.2v1M301.9 126.5l-2.6 .2M301.9 122.2l1.2 1.8M301.9 126.5v.2M301.9 124.4v2.1M302.1 120.5l-.3 2.4"/>
<path d="M302.5 127.7l1.3 1.8M303.6 131.2l.2 .9M303.7 125.1l.1 .1M303.8 129.5l-.2 .6-.9 .3M303.8 125.2l.2 2.1M303.8 125.2l-.6 .3M303.8 132.1l.4 1M304 128.5l-.2 1M304 122l1.5 1.9M304 121.8l1 1.5M304.6 127l.8-.1 .5 .3M305.8 121.7l1.7 1.6"/>
<path d="M305.8 129.4l.1 2.1M305.9 127.2l-.1 1M305.9 131.5l-2.1 .6M305.9 127.2l1.9 1.1M305.9 131.5l.8 .8M305.9 124.2l1.9 1.4M306.4 124.7l2 1.3M307.7 133l2.1 .7M308.2 137l-.1 2.4M308.5 124l2.1 1.1M308.8 126.2l2.2 .9M308.9 128.8l.9 .7"/>
<path d="M308.9 133.5l-.5 2.4M309 123l.3 2.3M309.4 126.5l2.2 .9M309.4 126.5l.3 2.4M309.7 130.1l-.5 2.3M309.8 133.7l.1 .7-.8 .6M309.8 129.5l.3 2M309.8 129.5h.2l-.2 .3-.7 .7M310.1 132.7l-.3 1M311.7 125.6l2.3 .6M311.8 136.1v.1M311.8 136.2l.2 .1"/>
<path d="M312 131.7l-.2 .2M312 131.7l2.3 .6M312.2 127.5l2.3 .4M312.8 127.7l4.2 .7 .9-.1 2.1-.4M313 132.9l.2 2M313.2 130.7l-.5-.2-.3 .2-.4 .5v.5M313.2 130.7l-.2 1M313.2 134.9l-.9 .6-.5 .7M313.2 130.7l2.2 .2M313.2 134.9l1.9 .7M314.7 128h2.6l-2.4 .1zM315.1 128.8l-.9 1.2"/>
<path d="M315.1 126.4l1.8 .1M315.2 134.9l-.3 2.9M315.6 132.3l-.2 1.4M316.2 128l.5-.1 .1-.9a.48 .48 0 0 1 .3-.6 .48 .48 0 0 1 .6 .2l-.2 1.3-.2 .1M316.3 135.9l2.2 .1M316.4 128.3l-.4 1.9M316.6 131.2l1.9 .6M317 124.8l-.4 2.3M317.3 128l1.6-.1 2-.5-.9 .5zM317.4 121.2l-.2 2.4M317.9 128.3l-.6 1.2M318.5 136l.3 .7-.4 .8"/>
<path d="M318.5 131.8l.3 2M318.5 131.8h.3l-.2 .7M318.7 135l-.2 1M319.4 129l-.6 1.2M319.6 126.3l-1.9 .1M320 127.9h.1M321.6 127.4l-1.6 .5M323.1 125.4l-2.3 .7M323.2 126.5l-2.8 1M323.4 126.5l-2.5 .9M324.4 131.4l.1 2.4M324.4 127.8l-.1 2.4"/>
<path d="M324.7 135l.2 2.3M324.9 126l-2.2 .9M325.1 138.5l.3 2.4M325.4 124.4l-.8 2.3M326.7 122.3l-.3 1-.6 1M326.7 127.6l-.7 1.3M326.7 124.6h.3M326.7 124.6l-2.5 1.4M326.7 124.6l-.9-.3-1.6 .7M326.8 121.2l-.9 2.1M327 124.6l-2.5 1.4M327.2 127.9l-1 .9"/>
<path d="M327.4 124.6h-.4M327.4 124.6l-1.4 .9M327.4 124.6l-.4 1.9M328 123l-.2 1-.4 .6M328.2 120.7h.1M328.2 120.7v1.1M328.4 123.6l-1 1M329.2 125l-1.3 1.9M330.7 120.8l-1.5 1.9M332 121.4l-2.1 2.6M343.2 139.1l-.2 2.4M343.4 135.5l-.2 2.4"/>
<path d="M343.6 132l-.2 2.3M343.7 128.4l-.1 2.4M343.9 124.8l-.1 2.4M343.9 121.3v2.3M308.1 140.6v2.4M308.2 144.2l.1 2.4M308.3 147.7l.2 2.4M308.6 151.3l.2 2.4M308.9 154.9l.2 2.3M309.2 158.4l.2 2.4M325.6 142l.3 2.4M326.1 145.6l.3 2.3"/>
<path d="M326.6 149.1l.3 2.4M327.1 152.7l.3 2.3M327.5 156.2l.4 2.4M328 159.7l.3 2.4M342 156.9l-.2 2.4M342.2 153.3l-.1 2.4M342.5 149.8l-.2 2.4M342.7 146.2l-.2 2.4M342.9 142.7l-.1 2.3M309.5 162l.2 2.4M309.8 165.5l.2 2.4M310.2 169.1l.2 2.4"/>
<path d="M310.6 172.6l.2 2.4M311 176.2l.3 2.4M311.4 179.7l.4 2.4M322 177l-.9 2.2M323.3 173.7l-.9 2.2M324.7 170.4l-.9 2.2M326.2 167.2l-1 2.1M328.4 163.3l.3 2.7-.5-.7-.5-.2-.4 .2-.5 .8M329 168.9l.2 2.4M329.3 172.5l.2 2.3M329.6 167.6l-.9-1.6 .2 1.7M329.6 176l.1 2.4"/>
<path d="M329.8 179.6l.2 2.4M330.1 168.6l.9 2.2M331.5 171.9l.9 2.2M332.8 175.2l.8 2.3M334 178.6l.8 2.3M340.6 178.3l-.2 2.4M340.8 174.7l-.1 2.4M341 171.2l-.1 2.3M341.3 167.6l-.2 2.4M341.5 164l-.1 2.4M341.7 160.5l-.1 2.4M300 181l1.1 2.1"/>
<path d="M301.7 184.2l1.2 2M303.5 187.2l1.3 2M305.4 190.2l1.4 2M307.5 193.2l1.4 1.9M309.7 196l1.5 1.8M312 183.3l.3 2.3M312 198.7l1.6 1.7M312.5 186.8l.3 2.4M313 190.3l.3 2.4M313.5 193.9l.4 2.3M314.1 197.4l.5 2.3M315.8 197.5l-.3 2.3"/>
<path d="M316.4 194l-.4 2.3M317.3 190.5l-.6 2.3M318.3 187.1l-.7 2.2M319.5 183.7l-.8 2.2M320.7 180.3l-.8 2.3M329.9 198.6l-1 2.1M330.1 183.2l.2 2.3M330.4 186.7l.3 2.4M330.8 190.3l.4 2.3M331.4 193.8l.9 3.3M331.8 195.9l-.6 .2-.8 1.4M332.7 198.2l1 2.2"/>
<path d="M335.1 182l.8 2.2M336.2 185.4l.7 2.3M337.3 188.8l.6 2.3M338.2 192.2l.6 2.4M339 195.7l.5 1.8M339.5 197.5l-.1 2.1M339.5 197.5l.1 .7M339.5 196.1v1.4M339.7 192.6l-.1 2.3M339.9 199.3l.4 2.4M339.9 189l-.1 2.4M340.1 185.4l-.1 2.4"/>
<path d="M340.4 181.9l-.2 2.3M306.9 210.1l1.8 1.4M309.6 212.2l1.9 1.4M312.5 214.3l1.9 1.4M314.4 201.4l1.1 1.5M314.9 200.9l.6 2M315.4 216.3l1.4 .8M315.4 201v.4a3.3 3.3 0 0 0 1.1 3l.2 .3M315.5 202.9l.3 .8M315.5 202.9l.3 2.2M315.9 206.3l.2 2.4M316.2 209.8v2.4"/>
<path d="M316.2 213.4l.2 2.4M316.2 204.8l1 2.2M316.7 216.9l.1 .2M316.8 217.1l1.9 1.4M317.4 205.7l1.5 1.9M317.7 208.1l1 2.1M319.3 211.3l1.3 2M319.6 208.5l1.7 1.7M319.7 219.1l2 1.3M321.3 214.2l1.6 1.8M322.3 210.9l2.2 .6M323.7 216.9l1.8 1.5"/>
<path d="M326.5 219.1l2 1.3M326.8 211.4l1.7 1.7M326.9 208.8l-.1 1.8a.68 .68 0 0 1-.1 .8 .68 .68 0 0 1-.8 .1h-.2M327.5 205.2l-.5 2.4M328.5 201.8l-.8 2.3M329.4 213.9l1.9 1.4M332.3 215.9l2.2 1.1M334.2 201.5l.9 2.1M335.5 217.4l2.3 .9M335.7 204.7l1 2.2M337.2 207.9l1 2.2M338.7 210.9l1.1 2.5"/>
<path d="M338.9 218.7l2.3 .5M339 207.9l-.2 2.4M339.1 204.4l-.1 2.3M339.3 200.8l-.1 2.4M340.2 214.6l.6 2.3M340.4 202.9l.1 1.8M341 218l.2 1.2M341.2 219.2l.1 1.9M322.7 221l2.1 1.1M325.8 222.7l2.1 1.2M329 224.4l1.5 .9M329.5 221l2.1 1.1"/>
<path d="M332.7 222.6l2.2 .9M336.1 223.8l1.6 .4"/>
</g>
<!-- layer: Hidden -->
<g fill="none" stroke="#000" stroke-width=".35">
<path d="M314.1 98.5l-1.9 1.4M317 96.3l-1.9 1.5M319.3 94.8l-1.4 .8M322.6 93.5l-2.2 .7M323.8 93.3l2.2 .8M327.2 94.5l2.8 1.4M331 96.6l1.9 1.5M333.8 98.8l1.1 .6 1.1 .4M298.6 110.7h.1M298.6 108.6v-.9l.1 1.4M301.5 117.2l-.3 2.4M302.1 113.7l-.4 2.4"/>
<path d="M302.8 110.2l-.5 2.3M303.6 106.7l-.6 2.3M303.7 109.2v1.7M303.7 108.9v2M303.8 105.7v2.3M303.9 106.7h.1M303.9 106.7l-.1-.2v1.2M304 108.1l1.2 1.6M304.3 103.6l-1.4-.1 .8 .3 .1 .7M304.3 104.3l.2 2.4 1.1 2.2M305.2 109.1l-1.5 1.8M305.9 110.1l1.9 1.4"/>
<path d="M306.1 110.5l2 1.3M306.3 109.8l1.9 1.5M308 106.9l-1.9 1.4M308.1 102.3l-1.9 .9-1.7 .3M308.8 112.1l2.2 1M309.1 112.4l2.2 1M309.2 111.9l2.1 1.1M311 104.9l-2 1.3M311.2 100.5l-2.1 1.2M312.1 113.5l2.3 .7M312.4 113.8l2.3 .6M312.4 113.4l2.3 .7"/>
<path d="M314.1 103.1l-2.1 1.2M315.1 102.9l2.4 .1M315.5 114.5l2.4 .5M315.8 114.4l2.4 .5M315.9 114.7l2.3 .5M318.6 103.2l2.4 .2M319 115.2l2.4 .4M319.3 115.1l2.4 .4M319.4 115.3l2.3 .4M322.5 115.8l2.4 .4M322.9 115.7l2.3 .4M322.9 115.9l2.4 .4"/>
<path d="M324.6 103.3l-2.4 .2M326.1 116.4l.4 .1M326.4 116.4l.8 .2M326.4 116.5l1.6 .5M327.8 101.9l-2.1 1.1M328 117.7h.1M328 117.2v.9v-.4M328 117.7v.3zM328.1 117.9h.1M331 101l-1.2-.3-1.1 .5M332 101.6l2.1 1.2M333.6 100.4l-.5-.2 2.6 1.1-1.1-.4"/>
<path d="M335.1 103.3l2.2 1.1M337.1 100.1l1.7 1.6M337.1 101.9l-.8-.5 .9 1M338 102.7l1.6 1.3-1.4-.9M338.2 105.1l2 1.2M339.9 102.3l2.1 .8M341.3 106.9l1.6 1.2-.2-.3M341.5 112.2l.2 1.6 .6 1.5-.3-1.1M341.6 110.6l.2 2.4M341.6 108.6l-.1 2.4M341.9 107.5l-.3 2M342.3 106.7l.2-.8-.6 1.6"/>
<path d="M342.6 105.3l.7 2.7M343.6 109.2l.4 2.3M344.2 112.7l.2 1.4M344.2 104.8l.5 1.8M344.8 107.8l-.1 1.7v-.6M344.8 106.1v1.6M299.9 127.8l-.3 1.3M300.5 124.3l-.4 2.3M301.1 120.8l-.4 2.3M301.6 121.9l-.6-.1-1 .2M302.4 122.8l1.2 2M303.8 125.2l.3 2.8"/>
<path d="M304 129.2l-.3 .8-1.1 .4M304.6 127l1.1-.1 1.7 1M308.4 128.4l1.1 .7 .6 .6 .4 1v1.4M310.5 133.3l-.5 1.2-1.1 .5M311.1 132.7v1.9M315.3 130.7l-2.4-.3-.8 .4-.6 .8M316.5 130.9l1.5 .4 .8 .5 .5 .7 .3 1.2M319.6 134.9l-.3 1.7M324.7 139.1l.4 1.3 .4 .3 .6 .1M326.2 136l-.7 .9-.5 1.1M327.2 135.3l.6-.1 .6 .2 .4 .4 .2 .6M328 120.2v.2"/>
<path d="M328.2 120.7h.1M328.4 135.4l2.2 1.2M333.1 136.6l.4 1 1 .3M333.7 137.7l1.3 .8M334.4 133.3l-.7 1-.5 1.1M334.4 139.1l-.7 .9-.5 1.1M335.3 132.6l1.1-.3 .8 .6M335.4 138.4l1.2-.2 .4 .3 .3 .5M336.8 138.3l1.3 .8M336.8 132.5l1 .6M338.2 132.1l.3 .6 .6 .3h.6l.7-.3M338.3 136.2l-.2 1.3 .4 1"/>
<path d="M338.8 138.7l2.3 1.4M338.8 132.9l2.2 1.3M339.1 128.8l-.6 1-.3 1.1M340 128l.7-.4 .7-.1 .5 .2 .4 .5M340.5 133.5l-.9 .6-.8 1M340.7 138.3l-1.1 .5M341.6 133.4l.5 .3 .3 .6M341.8 133.5l1.2 .7M341.8 127.6l1 .6M324.7 144.9l.3 1.3 .5 .3 .6 .1M325.3 146.4l1.6 .9M325.3 140.6l1.4 .8"/>
<path d="M326.3 141.8l-.8 .8-.5 1.1M327.3 141.1l.6-.1 .6 .2 .4 .5 .1 .7M328.4 141.2l2.4 1.4M333.1 142.3l.5 1.1 .5 .3 .6-.1M333.7 143.5l1.6 .9"/>
</g>
<circle cx="328" cy="117.7" r=".17" fill="#000"/>
<!-- layer: Border -->
<g fill="none" stroke="#000" stroke-width=".25">
<path d="M15 0h-15v15M20 10h390v277h-390zM65 5v5M115 5v5M165 5v5M215 5v10M265 5v5M315 5v5M365 5v5M405 0h15v15M15 52.9h5M410 52.9h5"/>
<path d="M15 100.7h5M410 100.7h5M15 148.5h10M405 148.5h10M15 196.4h5M410 196.4h5M15 244.2h5M410 244.2h5M0 282v15h15M65 287v5M115 287v5M165 287v5"/>
<path d="M215 282v10M265 287v5M315 287v5M365 287v5M420 282v15h-15"/>
</g>
<!-- layer: TitleBlock -->
<path d="M230 240h180v47h-180zM230 250h180M254 240v10M288 240v47M349 240v47M288 260h122M349 277h61M359 277v10M395 277v10" fill="none" stroke="#000" stroke-width=".35"/>
<!-- layer: Dimensions -->
<g fill="none" stroke="#000" stroke-width=".25">
<path d="M74.9 19.4v11.4M104.5 19.4v9.9M78.4 21.4h22.6M91.3 29.7h59.8M149.1 33.2v39.9M180.3 20.2v50.7M183.8 22.2h31.5M218.8 20.2v50.7M46.6 76.6h39.6M90.3 76.6h60.8M172.4 67.9h6.3M174.4 71.4v5.8"/>
<path d="M228.1 79.2v3.5M48.6 80.1v109.6M72.2 88.2h3.5M79.2 86.2v7.1M79.2 88.2h9.5M88.7 86.2v7.1M92.2 88.2h18.4M172.4 80.7h6.7M174.4 80.7v17.6M228.1 86.2v5.2M228.1 94.9v18M230.1 86.2h-32"/>
<path d="M230.1 91.4h-32M46.6 193.2h39.7M187.7 185.1v29.9M222.7 195.2v19.8M191.2 213h28M34 229h52.8M36 232.5v26M89.3 238.2v41.3M108.1 239.9v39.6M34 262h52.3M92.8 277.5h11.8"/>
</g>
<g fill="#000" stroke="#000" stroke-width=".25">
<path d="M74.9 21.4l3.5-.6v1.2zM101 20.8l3.5 .6-3.5 .6zM149.1 29.7l.6 3.5h-1.2zM180.3 22.2l3.5-.6v1.2zM215.3 21.6l3.5 .6-3.5 .6zM148.5 73.1h1.2l-.6 3.5zM174.4 67.9l.6 3.5h-1.2zM173.8 77.2h1.2l-.6 3.5zM48.6 76.6l.6 3.5h-1.2zM75.7 87.6l3.5 .6-3.5 .6zM88.7 88.2l3.5-.6v1.2zM227.5 82.7h1.2l-.6 3.5z"/>
<path d="M228.1 91.4l.6 3.5h-1.2zM48 189.7h1.2l-.6 3.5zM187.7 213l3.5-.6v1.2zM219.2 212.4l3.5 .6-3.5 .6zM36 229l.6 3.5h-1.2zM35.4 258.5h1.2l-.6 3.5zM89.3 277.5l3.5-.6v1.2zM104.6 276.9l3.5 .6-3.5 .6z"/>
</g>
<text font-size="7" x="289" y="270.5">HandGrip</text>
<g font-size="4.9">
<text x="83.9" y="19.9">88.81</text>
<text x="191.9" y="20.7">115.39</text>
<text x="147.5" y="60.5" transform="rotate(-90 147.5 60.5)">140.81</text>
<text x="97.1" y="86.6">28.45</text>
<text x="172.8" y="97" transform="rotate(-90 172.8 97)">38.41</text>
<text x="229.7" y="99.4" transform="rotate(90 229.7 99.4)">15.69</text>
<text x="47" y="142.4" transform="rotate(-90 47 142.4)">349.73</text>
<text x="197.5" y="211.5">104.98</text>
<text x="64.4" y="217.9">Detalle agarre palma-mano</text>
<text x="34.4" y="251.6" transform="rotate(-90 34.4 251.6)">98.94</text>
<text x="231" y="248.5">GitHub resources</text>
<text x="289" y="248.5">Alvaro Millan Estepa 20/04/2018</text>
<text x="350" y="248.5">Still testing</text>
<text x="92.6" y="275.9">56.36</text>
<text x="399.1" y="285.7">1/1</text>
</g>
<g font-size="3.5">
<text x="39" y="8.8">1</text>
<text x="88.8" y="8.8">2</text>
<text x="138.8" y="8.8">3</text>
<text x="188.7" y="8.8">4</text>
<text x="238.8" y="8.8">5</text>
<text x="288.7" y="8.8">6</text>
<text x="338.8" y="8.8">7</text>
<text x="388.8" y="8.8">8</text>
<text x="16.4" y="30.2">A</text>
<text x="411.4" y="30.2">A</text>
<text x="16.2" y="78">B</text>
<text x="411.2" y="78">B</text>
<text x="16.2" y="125.9">C</text>
<text x="411.2" y="125.9">C</text>
<text x="16.2" y="173.7">D</text>
<text x="411.2" y="173.7">D</text>
<text x="16.2" y="221.5">E</text>
<text x="411.2" y="221.5">E</text>
<text x="16.2" y="269.4">F</text>
<text x="411.2" y="269.4">F</text>
<text x="39" y="290.8">1</text>
<text x="88.8" y="290.8">2</text>
<text x="138.8" y="290.8">3</text>
<text x="188.7" y="290.8">4</text>
<text x="238.8" y="290.8">5</text>
<text x="288.7" y="290.8">6</text>
<text x="338.8" y="290.8">7</text>
<text x="388.8" y="290.8">8</text>
</g>
<g font-size="2.5">
<text x="231" y="242.8">Dept.</text>
<text x="255" y="242.8">Technical reference</text>
<text x="289" y="242.8">Created by</text>
<text x="350" y="242.8">Approved by</text>
<text x="289" y="252.8">Document type</text>
<text x="350" y="252.8">Document status</text>
<text x="289" y="262.8">Title</text>
<text x="350" y="262.8">DWG No.</text>
<text x="350" y="279.8">Rev.</text>
<text x="360" y="279.8">Date of issue</text>
<text x="396" y="279.8">Sheet</text>
</g>
</svg>
